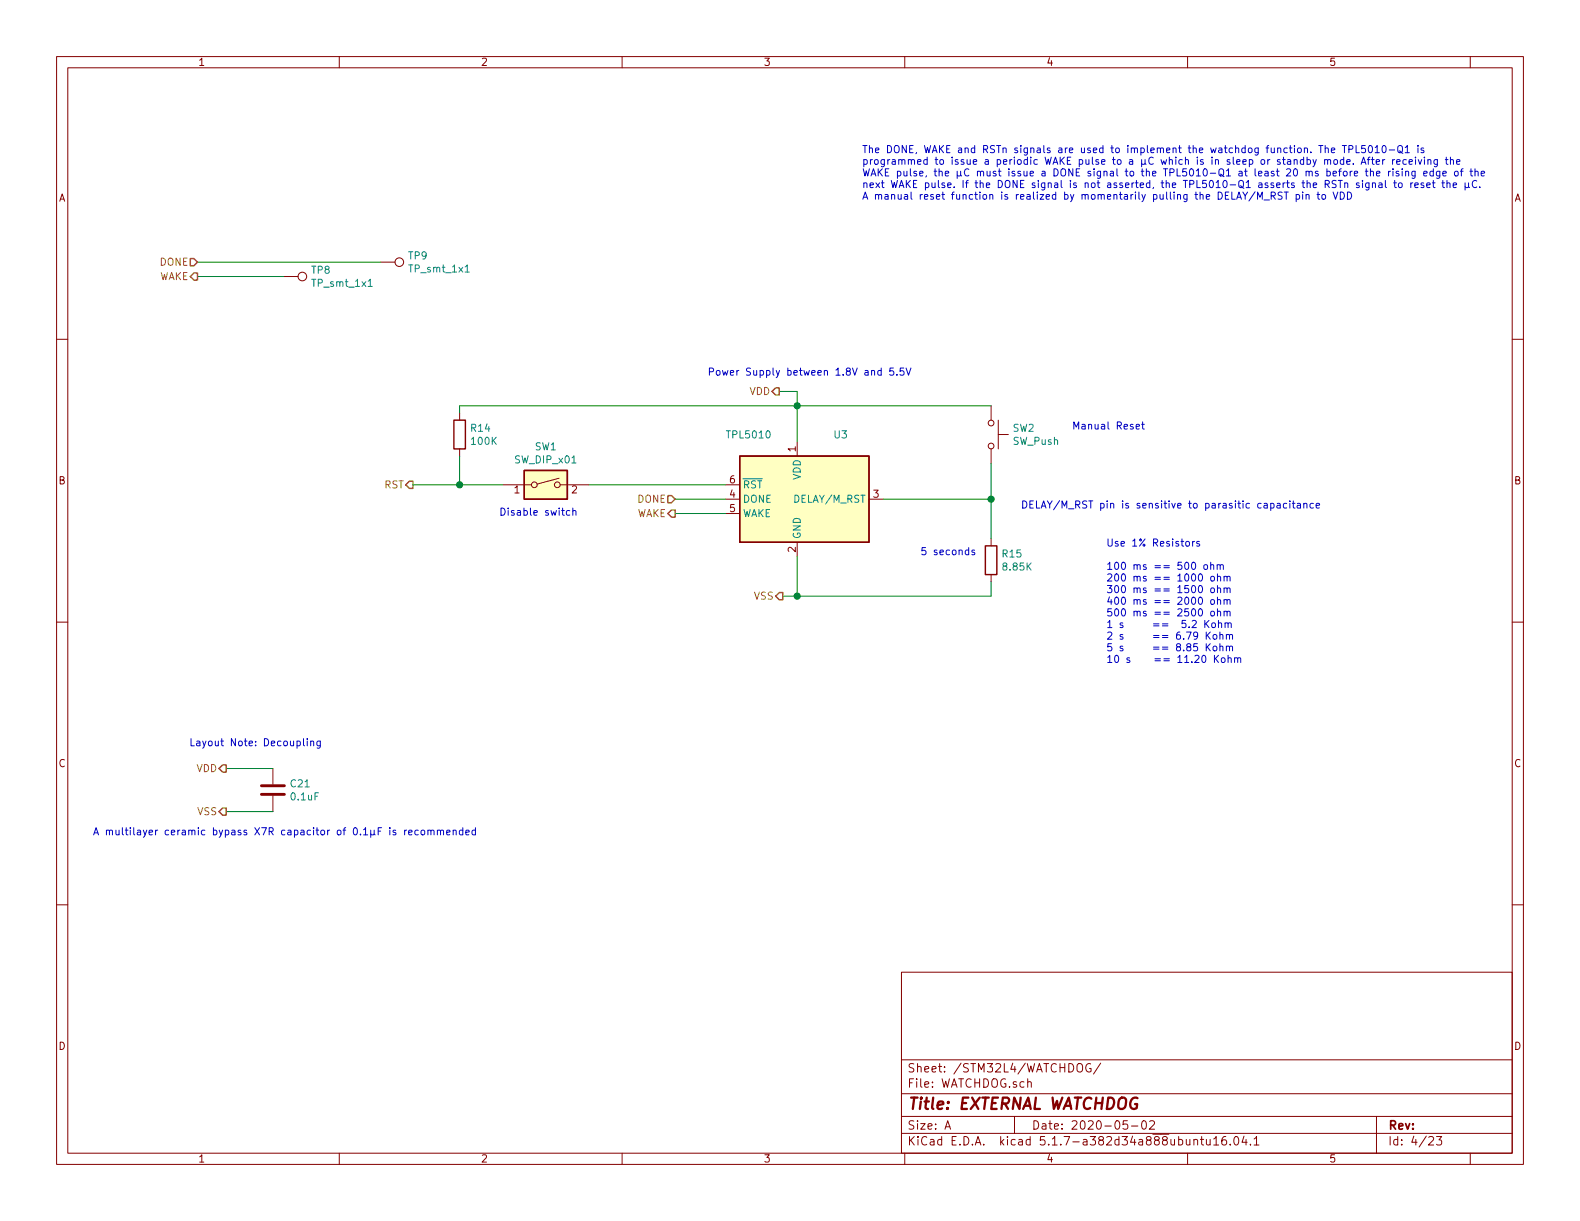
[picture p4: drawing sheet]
<svg xmlns="http://www.w3.org/2000/svg" width="279mm" height="216mm" viewBox="0 0 279 216" stroke-linecap="round" stroke-linejoin="round" font-family="sans-serif">
<g fill="none" stroke="#840000" stroke-width=".18">
<path d="M10 10h259.4v195.9h-259.4zM12 12h255.4v191.9h-255.4zM60 10v2M110 10v2M160 10v2M210 10v2M260 10v2M10 60h2M50.2 48.9h2.5M67.3 46.4h2.5M267.4 60h2M81.3 73v1.3"/>
<path d="M81.3 79.4v1.2M141 78.1v2.5M175.3 71.8v2.5M175.3 79.4v2.5M176.5 76.8h1.8M176.5 74.3v5.1M88.9 85.7h5.1M98.9 84.6l-3.9 1M99.1 85.7h5M128.3 88.3h2.5M128.3 90.8h2.5M128.3 85.7h2.5"/>
<path d="M141 95.9v2.5M153.7 88.3h2.5M175.3 95.3v1.2M10 110h2M175.3 101.6v1.3M267.4 110h2M48.3 135.9v2.8M10 160h2M48.3 140.7v2.8M267.4 160h2M159.4 171.9h108v32h-108zM159.4 197.4h108"/>
<path d="M159.4 193.4h108M159.4 187.4h108M167.1 199.7l.5-1.5 .5 1.5M167.2 199.2h.8M179.4 197.4v3M181.7 191.4l.2-.1h.4l.1 1M190.5 188.3a.5 .5 0 0 1 .6-.2 .5 .5 0 0 1 .3 .5v.5a.5 .5 0 0 1-.5 .5 .5 .5 0 0 1-.5-.5zM192.9 188.1a.7 .7 0 0 0-.9 .7 .7 .7 0 0 0 .9 .7v-.6h-.2M194.6 188l-1.2 1.9M199.4 198.2h-.7l-.1 .7 .2-.1h.5l.1 .2v.5l-.2 .2-.6-.2M200.1 199.1h1.1M202 198.3l.4-.1a.94 .94 0 0 1 0 1.5 .82 .82 0 0 1-.4-1.4z"/>
<path d="M203.3 198.3l.2-.1h.4l.2 .1 .1 .3-1 1.1h1M243.4 197.4v6.5M60 203.9v2M110 203.9v2M159.4 200.4h108M160 203.9v2M210 203.9v2M211.1 201.6l.1-.1a.37 .37 0 0 1 .6 .2v.8M211.1 201.5v1M212.3 201.5h.6M212.5 201v1.3l.4 .2M213.3 201.5v.8a.39 .39 0 0 0 .7 0"/>
<path d="M214 201.5v1M214.6 201.4l.5-.4v1.5M214.6 202.5h.9M216.8 201a.59 .59 0 0 0-.7 .6v.7l.2 .2 .5-.2 .1-.5-.1-.2-.5-.1-.2 .3M217.6 202.3v.2M218.4 201h.1a.81 .81 0 0 1 .6 .6 .81 .81 0 0 1-.3 .8l-.1 .1a.8 .8 0 0 1-.6-.7 .8 .8 0 0 1 .3-.8zM220 200.9l-.4 1.1h.9M220.3 201.5v1M221.1 202.3v.2M221.8 201.4l.4-.4v1.5M221.8 202.5h.8M252.7 201.1l.2-.1h.3l.3 .4-.9 1.1h.9"/>
<path d="M254 201h.9l-.4 .5 .4 .2v.6l-.2 .2-.7-.2M260 203.9v2"/>
<circle cx="53.5" cy="48.9" r=".76"/>
<circle cx="70.6" cy="46.4" r=".76"/>
<circle cx="175.3" cy="78.9" r=".51"/>
<circle cx="175.3" cy="74.8" r=".51"/>
<circle cx="94.5" cy="85.7" r=".51"/>
<circle cx="98.6" cy="85.7" r=".51"/>
</g>
<path d="M80.3 74.3h2v5.1h-2zM92.7 83.2h7.6v5.1h-7.6zM130.8 80.6h22.9v15.3h-22.9zM174.2 96.5h2.1v5.1h-2.1z" fill="none" stroke="#840000" stroke-width=".25"/>
<path d="M65.1 50.6h.7M82.2 48.1h.8" fill="none" stroke="#008484" stroke-width=".18"/>
<path d="M46.2 138.9h4.1M46.2 140.5h4.1" fill="none" stroke="#840000" stroke-width=".51"/>
<g fill="#ffffc2" stroke="#ffffc2" stroke-width=".18">
<path d="M130.8 80.6h22.9v15.3h-22.9z"/>
<path d="M92.7 83.2h7.6v5.1h-7.6z"/>
</g>
<g fill="none" stroke="#008400" stroke-width=".18">
<path d="M34.9 48.9h15.3M34.9 46.4h32.4M137.8 69.2h3.2v8.9M175.3 71.8h-94v1.2M73 85.7h15.9M81.3 80.6v5.1M104.1 85.7h24.2M119.4 88.3h8.9M119.4 90.8h8.9M141 98.4v7M156.2 88.3h19.1M175.3 81.9v13.4"/>
<path d="M175.3 102.9v2.5h-36.9M40 135.9h8.3M40 143.5h8.3"/>
</g>
<path d="M33.7 48.9l.6-.6h.6v1.2h-.6zM33.7 45.7h.6l.6 .7-.6 .6h-.6zM137.2 68.6h.6v1.3h-.6l-.7-.7zM72.4 85.1h.6v1.3h-.6l-.6-.7zM118.1 87.6h.6l.7 .7-.7 .6h-.6zM118.7 90.2h.7v1.2h-.7l-.6-.6zM137.2 105.4l.6-.6h.6v1.2h-.6zM38.7 135.9l.7-.6h.6v1.2h-.6zM39.4 142.9h.6v1.2h-.6l-.7-.6z" fill="none" stroke="#848400" stroke-width=".25"/>
<g fill="none" stroke="#0000c2" stroke-width=".18">
<path d="M222.4 35.2v-1.2l.4 .9 .4-.9v1.2M223.5 35.4h1M224.8 34.6h.6l.1-.2v-.3l-.2-.1h-.5v1.2M225.1 34.6l.4 .6M226.7 34h-.5l-.1 .1v.3l.5 .3 .1 .3-.2 .2h-.5M227.5 34v1.2M229.2 34.4h.4l.2 .2-.1 .6h-.5M229.2 34.4v1.3M230.4 34.4v.8M231 34.5l.1-.1h.3l.1 .8M231 34.4v.8M232.9 34.4h.5"/>
<path d="M233.1 34v1.1l.3 .1M233.9 34.4h.3l.2 .2-.1 .6h-.3l-.2-.1zM234.3 26.3l.2-.1h.3l.1 .8M235.4 26.6l.6-.1v-.3h-.4l-.2 .1 .1 .6h.5M235.7 34l.5 1.2 .4-1.2M235.9 28.3l.2-.1 .4 .1v.5l-.1 .2-.3 .1-.2-.2zM237 34a.64 .64 0 0 1 .7 .6 .64 .64 0 0 1-.7 .6zM237.4 25.7h.7M237.6 28.3l-.3-.1-.3 .2 .1 .6h.5M237.6 27.8v1.3M237.7 25.7v1.3M238.2 28.6l.6-.1-.1-.2-.4-.1-.1 .2v.6h.5"/>
<path d="M238.3 34a.64 .64 0 0 1 .7 .6 .64 .64 0 0 1-.7 .6zM238.5 26.4l.7-.1v-.4l-.2-.2h-.5v1.3M239.1 30.3l-.3 .2M239.3 28.9v.2M239.5 30.7l.6-.1-.1-.3h-.3l-.2 .2v.6h.5M239.8 25.7v1.3h.6M240.3 32.4l-.3-.1-.1 .2v.2l.4 .1v.3h-.4M240.7 29.1l.4-1.3 .5 1.3M240.8 28.7h.6M240.9 31.9v.1M240.9 32.3v.9M241.4 25.7h-.6v.6l.1-.1 .5 .1v.6l-.2 .1-.4-.1"/>
<path d="M241.4 30.3h.5M241.6 29.8v1.1l.3 .2M241.8 28.2h.5M242.1 25.9l.2-.2a.67 .67 0 0 1 .4 .7 .67 .67 0 0 1-.4 .6l-.3-.5zM242.1 32.3l-.1 1.2-.1 .1-.3-.1M242.1 32.4l-.4-.1-.2 .3 .1 .5h.5M242.3 27.8l-.3 .2v1.1M242.3 30.4l.2-.1h.3l.1 .8M242.3 29.8v1.3M242.5 28.2h.5M242.7 27.8v1.1l.3 .2M242.7 32.5l.2-.2 .3 .1v.8"/>
<path d="M242.7 32.3v.9M243.2 26.1l.3-.4v1.3M243.2 27h.7M243.4 28.6l.6-.1-.1-.2-.4-.1-.1 .2v.6h.5M243.4 30.7l.6-.1v-.3h-.4l-.2 .2 .1 .6h.5M243.8 32.4h.5l.1 .8M244.4 32.6l-.4 .1-.2 .2v.2h.6M244.5 25.9l.2-.2a.67 .67 0 0 1 .4 .7 .67 .67 0 0 1-.4 .6l-.2-.1-.1-.4zM244.5 28.2v.9M244.9 28.2l-.4 .2M245 31.9v1.1l.2 .2M245.5 30.3v.8"/>
<path d="M245.7 26.5h.9M245.9 30.3l-.4 .2M246.3 28.2v.9M246.3 29.8v.2M246.3 30.3v.8M246.4 32.3h.5M246.6 28.2l-.3 .2M246.6 31.9v1.1l.3 .2M247 28.6l.6-.1-.1-.2-.3-.1-.2 .2v.6h.5M247.2 25.9a.45 .45 0 0 1 .8 0 .92 .92 0 0 1-.3 1.1l-.4-.1a1.07 1.07 0 0 1-.1-1zM247.3 30.3h-.3l-.1 .2v.1l.4 .2v.3h-.4M247.3 32.5l.2-.2 .4 .2 .1 .4-.2 .2-.3 .1-.2-.2z"/>
<path d="M247.4 26.7l.7 .4M248 29.8v.2M248 30.3v.8M248.5 26.1l.4-.4v1.3M248.5 27h.7M248.6 30.4l.1-.1h.3l.1 .8M248.6 30.3v.8M248.7 28.3l-.4-.1-.2 .2 .1 .6h.5M249.2 28.6l.6-.1-.1-.2-.3-.1-.2 .2v.6h.5M249.5 32.3v.9M249.8 32.3l-.2 .1-.1 .2M250.2 32.7l.6-.1-.1-.2-.3-.1-.2 .2v.6h.5"/>
<path d="M250.2 30.3v1.1l-.2 .1h-.3M250.2 30.3h-.3l-.2 .2 .1 .6h.4M250.3 27.8v.1M250.3 28.2v.9M250.7 25.7v.2M250.7 26.2v.8M250.8 28.2l.3 .9 .3-.9M251.8 26.2h-.3l-.2 .1v.2l.5 .1v.3h-.5M251.8 30.7l.6-.1-.1-.3h-.4l-.1 .2v.6h.5M251.8 32.4l-.3-.1-.2 .2v.2l.5 .1v.3h-.5M251.9 27.8v.1M251.9 28.2v.9"/>
<path d="M252.3 32.7l.6-.1v-.2l-.4-.1-.2 .2 .1 .6h.5M252.5 28.3l.2-.1 .3 .1v.8M252.5 28.2v.9M253.3 32.3h.5M253.5 30.3h-.4l-.2 .2 .1 .6h.5M253.5 31.9v1.1l.3 .2M253.5 29.8v1.3M254.2 28.2l-.1 1.2-.2 .1-.3-.1M254.2 28.3l-.4-.1-.2 .2 .1 .6h.5M254.6 30.3v1.1l-.2 .1h-.3M254.6 30.3h-.3l-.3 .2 .1 .6h.5M255 32.3h.4"/>
<path d="M255.1 30.7l.7-.1-.1-.3h-.4l-.2 .2 .1 .6h.5M255.1 31.9v1.1l.3 .2M255.6 28.2h.5M255.8 27.8v1.1l.3 .2M255.9 32.5l.2-.2 .3 .1v.8M255.9 31.9v1.3M256.5 28.3l.2-.1 .3 .1v.8M256.5 27.8v1.3M257 32.7l.6-.1-.1-.2-.4-.1-.1 .2v.6h.5M257.3 30.3h.3l.2 .1v.7h-.3l-.3-.2zM257.6 28.6l.6-.1-.1-.2-.3-.1-.2 .2v.6h.5M258.2 30.3h.5"/>
<path d="M258.7 29.8l-.3 .2v1.1M259.1 32.3v1.3M259.7 33l.2 .2M259.7 32.3l-.1 .8-.3 .1-.2-.2M259.9 30.3h.5M260.1 29.8v1.1l.3 .2M260.8 30.4l.2-.1h.3l.1 .8M260.8 29.8v1.3M261.1 32a.6 .6 0 0 0-.8 .5 .6 .6 0 0 0 .6 .7l.2-.2M261.7 33v.2M261.9 30.7l.6-.1v-.3h-.4l-.2 .2 .1 .6h.5M125.5 65.7l.6-.1v-.4l-.6-.1v1.2"/>
<path d="M126.7 65.6l.2-.1 .4 .1v.5l-.1 .2h-.3l-.2-.1zM127.8 65.5l.2 .8 .2-.6 .3 .6 .2-.8M129.2 65.9l.5-.1v-.2l-.4-.1-.1 .2v.6h.5M160.2 65.1l.5 1.2 .4-1.2M189.9 75.9v-1.3l.4 .9 .5-.9v1.3M88.6 89.8a.64 .64 0 0 1 .7 .7 .64 .64 0 0 1-.7 .6zM101.3 90.4l.2-.1h.3l.1 .8M163.7 96.8h-.6l-.1 .6 .5-.1 .3 .3v.3l-.3 .2-.5-.1M180.8 88.6a.64 .64 0 0 1 .8 .6 .64 .64 0 0 1-.8 .6zM182.1 89.2h.4M182.7 88.6h-.6v1.2h.6M183.3 88.6v1.2h.6"/>
<path d="M184.1 89.8l.5-1.2 .4 1.2M184.3 89.5h.5M185.2 88.6l.4 .6 .5-.6M185.6 89.2v.6M187.4 88.5l-1.1 1.6M209.7 95.9l.2-.2 .4 .2v.4l-.1 .2-.3 .1-.2-.2zM210.9 95.7v.9M211.3 95.7l-.3 .1-.1 .2M212.1 95.8l-.3-.1-.2 .2 .1 .2 .4 .1v.3h-.5M212.9 100l.2-.2 .3 .1 .1 .2-.1 .5-.3 .1-.2-.1zM214.1 100l.2-.2 .3 .1v.8M214.1 99.4v1.3"/>
<path d="M215.2 100l.2-.2 .3 .1 .1 .8M215.2 99.8v.9M232.3 89.1l-.4-.1-.3 .2 .2 .6h.5M232.7 89.4l.6-.1v-.2l-.4-.1-.2 .2 .1 .6h.5M195.9 111.9l.5-.1 .2 .3-.8 .9h.8M196.5 113.8h-.6v.6l.5-.1 .2 .3v.3l-.2 .2-.5-.1M198.6 110.2l-.4-.1-.1 .2v.2l.5 .1v.3h-.5M198.6 112.2h-.4l-.1 .2v.1l.5 .2v.3h-.5M198.6 114.3l-.4-.1-.1 .2v.2l.5 .1v.3h-.5M199.7 116.4l-.2-.1-.2 .2v.2l.4 .1v.3h-.4M210.8 109.8l.5-.1 .3 .4-.8 .9h.8M213.1 109.7v1.3"/>
<path d="M213.2 110.3l.6 .7M213.3 111.8v1.2M213.3 113.8v1.3M213.5 112.3l.5 .7M213.5 114.4l.5 .7M213.8 109.7l-.7 .7M214 111.8l-.7 .7M214 113.8l-.7 .8M214.2 102l.3-.1 .2 .1 .1 .5-.2 .2h-.3l-.2-.1zM214.2 104h.3l.2 .1 .1 .5-.2 .1-.3 .1-.2-.1zM214.2 106.1l.3-.1 .2 .1 .1 .5-.2 .2-.3 .1-.2-.2zM214.2 108.1h.3l.2 .1 .1 .5-.2 .2h-.3l-.2-.1z"/>
<path d="M214.3 110.3l.2-.2 .4 .2v.4l-.1 .2-.3 .1-.2-.2zM214.6 112.2h.3l.3 .2-.1 .6h-.3l-.3-.2zM214.6 114.3l.3-.1 .3 .3-.1 .5-.3 .1-.3-.2zM214.8 115.9v1.2M214.9 116.4l.6 .7M215.3 102l.2-.1 .3 .1v.7M215.3 104.1l.2-.1h.3v.8M215.3 106.1l.2-.1 .3 .1v.8M215.3 108.2l.2-.1h.3v.8M215.3 101.5v1.2M215.3 103.5v1.3M215.3 105.6v1.3"/>
<path d="M215.3 107.6v1.3M215.5 110.3l.2-.2 .3 .1v.8M215.5 109.7v1.3M215.5 115.9l-.7 .7M215.7 112.3l.2-.1h.3l.1 .8M215.7 114.4l.2-.2 .3 .1 .1 .8M215.7 111.8v1.2M215.7 113.8v1.3M215.8 100l.2-.2 .3 .1v.8M216.1 116.4l.3-.1 .2 .2-.1 .6h-.3l-.2-.1zM216.5 102l.1-.1 .3 .1 .1 .7M216.5 104.1l.1-.1h.3l.1 .8"/>
<path d="M216.5 106.1l.1-.1 .3 .1 .1 .8M216.5 108.2l.1-.1h.3l.1 .8M216.5 101.9v.8M216.5 104v.8M216.5 106v.9M216.5 108.1v.8M216.6 110.3l.2-.2 .3 .1 .1 .8M216.6 110.1v.9M216.9 112.3l.1-.1h.3l.1 .8M216.9 114.4l.1-.2 .3 .1 .1 .8M216.9 112.2v.8M216.9 114.2v.9"/>
<path d="M217 102.1l.2-.2 .3 .1v.7M217 104.1l.2-.1h.3v.8M217 106.2l.2-.2 .3 .1v.8M217 108.3l.2-.2h.3v.8M217.2 110.3l.1-.2 .4 .1v.8M217.2 116.4l.1-.1 .4 .1v.7M217.2 115.9v1.2M217.4 112.4l.2-.2h.3l.1 .8M217.4 114.4l.2-.2 .3 .1 .1 .8M218.3 116.4l.2-.1 .3 .1 .1 .7M218.3 116.3v.8M218.9 116.5l.1-.2 .4 .1v.7"/>
<path d="M33.8 130.6v1.3h.6M34.8 131.1h.5l.1 .8M35.4 131.3l-.5 .1-.2 .2 .1 .2h.6M56.6 131v1.1l-.2 .2-.3-.1M56.6 131.1l-.3-.1-.3 .3 .2 .5h.4M16.6 147.6l.4-1.2 .4 1.2M16.7 147.3h.6M18.8 146.9l.2-.1h.3l.1 .8M18.8 146.8v.8M19.4 147l.1-.2h.3l.1 .8M20.5 146.8l.1 .8h.3l.2-.1M21.1 146.8v.8"/>
<path d="M21.6 146.4v1l.2 .2M22.1 146.8h.5M22.3 146.4v1l.3 .2M23 146.4v.1M23 146.8v.8M23.6 146.4v1l.2 .2M24.3 146.8h.5l.1 .8M24.9 147.1h-.5l-.1 .2v.3h.6M25.3 146.8l.4 .8M26 146.8l-.5 1.1-.2 .2M26.4 147.2l.6-.1-.1-.3h-.4l-.1 .2v.6h.5M81.8 146.8h-.3l-.3 .2 .1 .6h.5"/>
<path d="M81.8 146.4v1.2M82.4 147.2l.6-.1-.1-.3h-.4l-.1 .2v.6h.5M84.1 146.8h-.4l-.2 .2 .1 .6h.5M84.1 146.4v1.2"/>
</g>
<g fill="#008400" stroke="#008400" stroke-width=".25">
<circle cx="141" cy="71.8" r=".51"/>
<circle cx="141" cy="105.4" r=".51"/>
<circle cx="81.3" cy="85.7" r=".51"/>
<circle cx="175.3" cy="88.3" r=".51"/>
</g>
<text font-size="2.8" fill="#840000" x="160.4" y="196.2">Title: EXTERNAL WATCHDOG</text>
<g font-size="2.1" fill="#840000">
<text x="160.4" y="189.6">Sheet: /STM32L4/WATCHDOG/</text>
<text x="160.4" y="192.3">File: WATCHDOG.sch</text>
<text x="160.4" y="202.5">KiCad E.D.A. kicad 5.1.7-a382d34a888ubuntu16.04.1</text>
<text x="160.4" y="199.7">Size: A</text>
<text x="182.4" y="199.7">Date: 2020-05-02</text>
<text x="245.4" y="199.7">Rev:</text>
<text x="245.4" y="202.5">Id: 4/23</text>
</g>
<g font-size="1.8" fill="#840000">
<text x="35" y="11.6">1</text>
<text x="85" y="11.6">2</text>
<text x="135" y="11.6">3</text>
<text x="185" y="11.6">4</text>
<text x="235" y="11.6">5</text>
<text x="10.4" y="35.6">A</text>
<text x="267.8" y="35.6">A</text>
<text x="140.7" y="79.9" transform="rotate(-90 140.7 79.9)">1</text>
<text x="10.4" y="85.6">B</text>
<text x="91" y="87.2">1</text>
<text x="101.1" y="87.2">2</text>
<text x="129.1" y="88">4</text>
<text x="129.1" y="85.5">6</text>
<text x="154.5" y="88">3</text>
<text x="267.8" y="85.6">B</text>
<text x="129.1" y="90.6">5</text>
<text x="140.7" y="97.6" transform="rotate(-90 140.7 97.6)">2</text>
<text x="10.4" y="135.6">C</text>
<text x="267.8" y="135.6">C</text>
<text x="10.4" y="185.6">D</text>
<text x="267.8" y="185.6">D</text>
<text x="35" y="205.5">1</text>
<text x="85" y="205.5">2</text>
<text x="135" y="205.5">3</text>
<text x="185" y="205.5">4</text>
<text x="235" y="205.5">5</text>
</g>
<g font-size="1.8" fill="#0000c2">
<text x="152.4" y="27.1">The DONE, WAKE and RSTn signals are used to implement the watchdog function. The TPL5010-Q1 is</text>
<text x="152.4" y="29.1">programmed to issue a periodic WAKE pulse to a C which is in sleep or standby mode. After receiving the</text>
<text x="152.4" y="31.2">WAKE pulse, the C must issue a DONE signal to the TPL5010-Q1 at least 20 ms before the rising edge of the</text>
<text x="152.4" y="33.2">next WAKE pulse. If the DONE signal is not asserted, the TPL5010-Q1 asserts the RSTn signal to reset the C.</text>
<text x="152.4" y="35.3">A manual reset function is realized by momentarily pulling the DELAY/M_RST pin to VDD</text>
<text x="130.1" y="66.4">Power Supply between 1.8V and 5.5V</text>
<text x="191.2" y="75.9">Manual Reset</text>
<text x="187.5" y="89.9">DELAY/M_RST pin is sensitive to parasitic capacitance</text>
<text x="89.9" y="91.2">Disable switch</text>
<text x="164.1" y="98.2">5 seconds</text>
<text x="195.6" y="96.6">Use 1% Resistors</text>
<text x="195.6" y="100.8">100 ms == 500 ohm</text>
<text x="195.6" y="102.8">200 ms == 1000 ohm</text>
<text x="195.6" y="104.9">300 ms == 1500 ohm</text>
<text x="195.6" y="106.9">400 ms == 2000 ohm</text>
<text x="195.6" y="109">500 ms == 2500 ohm</text>
<text x="195.6" y="111">1 s</text>
<text x="200.4" y="111">== 5.2 Kohm</text>
<text x="200.4" y="113.1">== 6.79 Kohm</text>
<text x="195.6" y="117.2">10 s</text>
<text x="200.4" y="115.2">== 8.85 Kohm</text>
<text x="200.9" y="117.2">== 11.20 Kohm</text>
<text x="36.1" y="132">Layout Note: Decoupling</text>
<text x="27.5" y="147.7">A multilayer ceramic bypass X7R capacitor of 0.1F is recommended</text>
</g>
<g font-size="1.8" fill="#848400">
<text x="28.3" y="47">DONE</text>
<text x="28" y="49.5">WAKE</text>
<text x="132.5" y="69.8">VDD</text>
<text x="68" y="86.4">RST</text>
<text x="112.8" y="88.9">DONE</text>
<text x="112.4" y="91.4">WAKE</text>
<text x="133.4" y="106">VSS</text>
<text x="34.7" y="136.5">VDD</text>
<text x="35" y="144.1">VSS</text>
</g>
<g font-size="1.8" fill="#008484">
<text x="72.3" y="45.9">TP9</text>
<text x="55.1" y="48.4">TP8</text>
<text x="55.4" y="50.7">TP_smt_1x1</text>
<text x="72.5" y="48.2">TP_smt_1x1</text>
<text x="83.3" y="76.4">R14</text>
<text x="128.8" y="77.5">TPL5010</text>
<text x="147.5" y="77.5">U3</text>
<text x="179.1" y="76.4">SW2</text>
<text x="83.5" y="78.7">100K</text>
<text x="91.2" y="81.9">SW_DIP_x01</text>
<text x="94.6" y="79.6">SW1</text>
<text x="179.1" y="78.7">SW_Push</text>
<text x="131.3" y="88.9">DONE</text>
<text x="131.3" y="86.4">RST</text>
<text x="140.7" y="88.9">DELAY/M_RST</text>
<text x="141.6" y="84.9" transform="rotate(-90 141.6 84.9)">VDD</text>
<text x="131.3" y="91.4">WAKE</text>
<text x="141.6" y="95.4" transform="rotate(-90 141.6 95.4)">GND</text>
<text x="177.3" y="98.6">R15</text>
<text x="177.5" y="100.9">8.85K</text>
<text x="51.5" y="139.2">C21</text>
<text x="51.6" y="141.5">0.1uF</text>
</g>
</svg>
